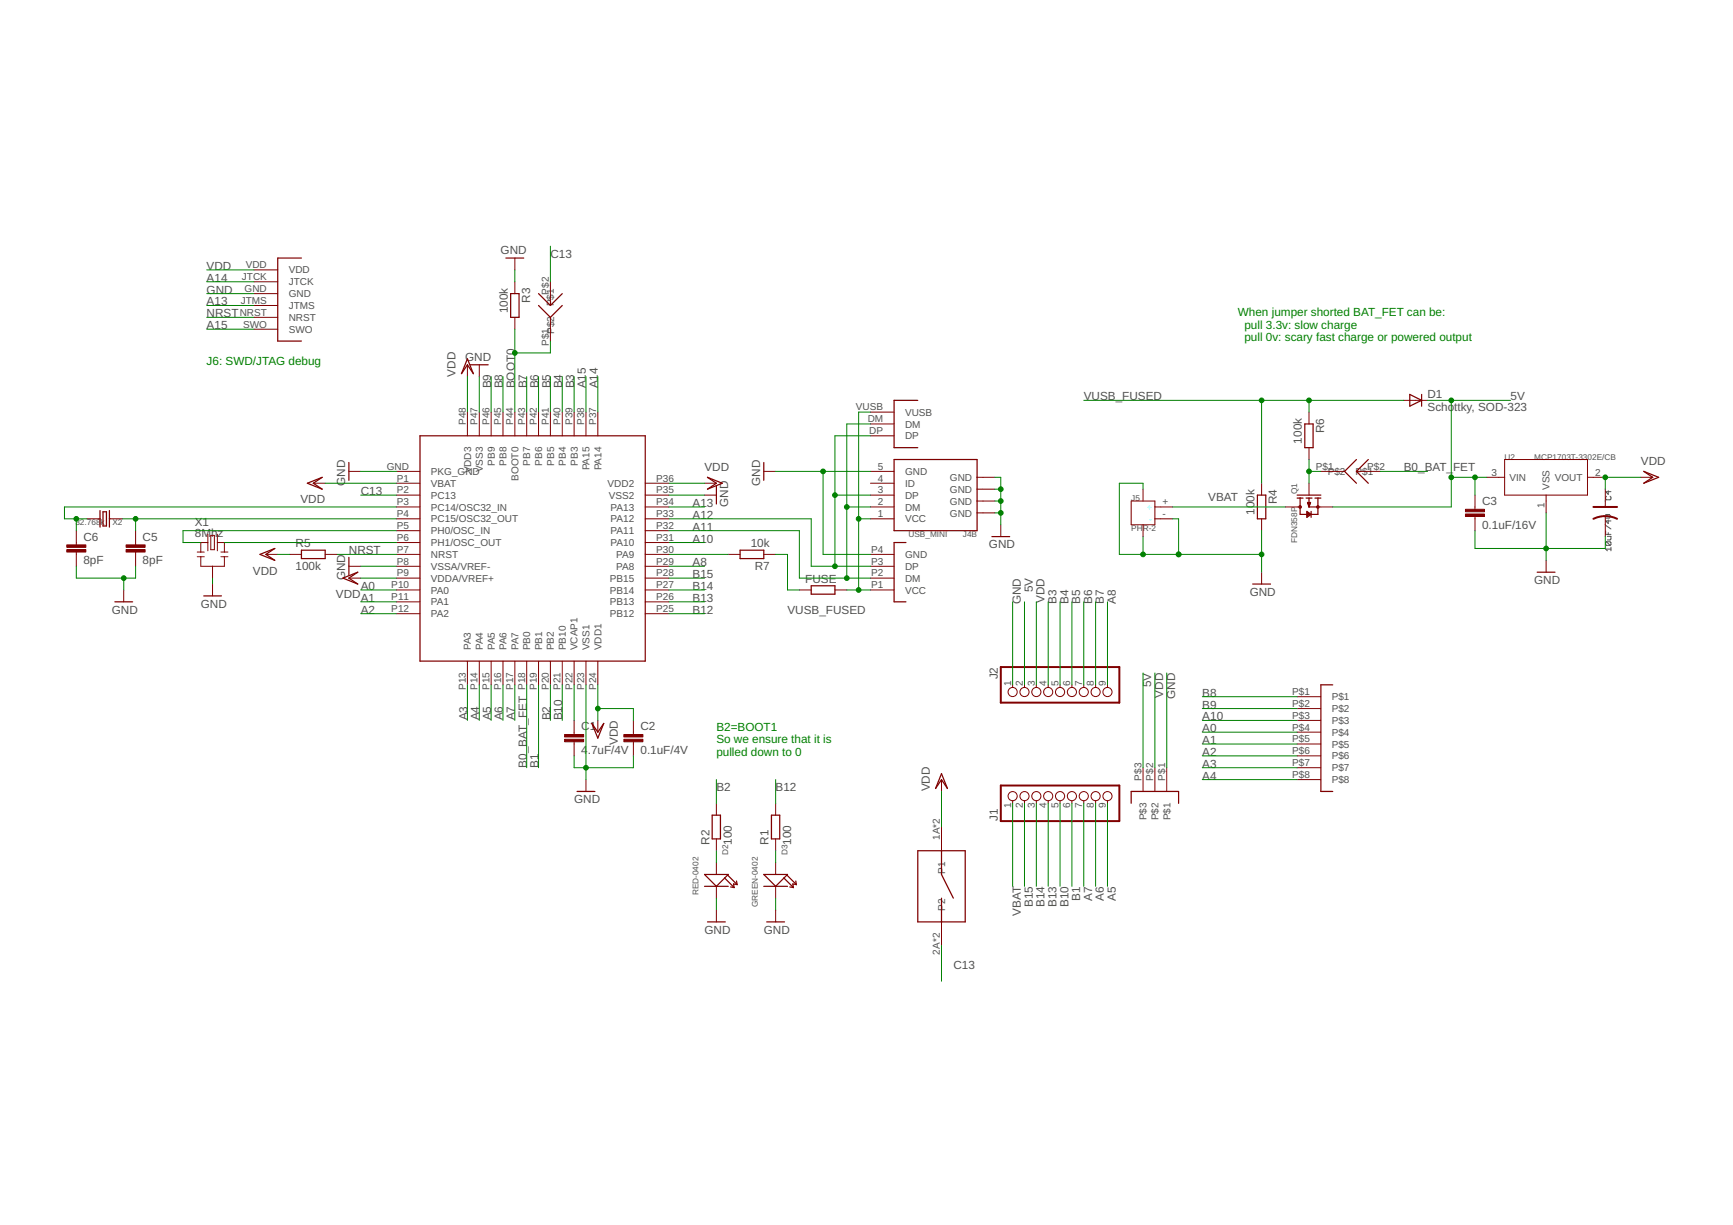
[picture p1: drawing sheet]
<svg xmlns="http://www.w3.org/2000/svg" width="297mm" height="210mm" viewBox="0 0 297 210" stroke-linecap="round" stroke-linejoin="round" font-family="sans-serif">
<g fill="none" stroke="#505050" stroke-width=".17">
<path d="M275.2 91v.6h.9M275.2 90l.9 .6M275.2 88.2h.6l.3 .3-.3 .3h-.6M275.4 85l-.2 .2v.3l.2 .1h.6l.1-.1v-.3l-.1-.2M275.4 92.8h.6l.1 .2v.3l-.1 .2M275.4 92.8l-.2 .2v.3l.2 .2h.6M275.4 92.8l.6 .7M275.5 91.9h.6v.5l-.1 .1h-.5M275.7 84.1v.6l-.5-.5h.9M275.7 89.1v.6l-.5-.4h.9M275.7 91.3v.3M276.1 94.1h-.9l.3 .3"/>
<path d="M276.1 93.8v.6"/>
</g>
<g fill="none" stroke="#800000" stroke-width=".17">
<path d="M43.5 48.3h4.1M43.5 50.3h4.1M43.5 52.3h4.1M43.5 54.4h4.1M43.5 46.2h4.1M43.5 56.4h4.1M88.2 44.2v2M88.2 48.3v2M88.2 54.4v2M94.3 48.3v4M94.3 54.4v4M80.1 62.5v2"/>
<path d="M80.1 70.6v4.1M82.1 62.5v2M82.1 70.6v4.1M84.2 70.6v4.1M86.2 70.6v4.1M88.2 70.6v4.1M90.3 70.6v4.1M92.3 70.6v4.1M94.3 70.6v4.1M96.4 70.6v4.1M98.4 70.6v4.1M100.4 70.6v4.1"/>
<path d="M102.5 70.6v4.1M149.2 72.6h4M149.2 74.7h4M149.2 70.6h4M224.4 70.6v2M224.4 76.7v2M240.6 68.6h4.1M257.9 78.7h14.2v6.1h-14.2zM13.1 90.9v2.5M13.1 94.6v2.4M14.9 88.9h2.2M18.8 88.9h2.2"/>
<path d="M23.2 90.9v2.5M23.2 94.6v2.4M33.8 94.6h1.2M33.8 95.4h1.2M34.4 95.4v1.6h4.1v-1.6M35.6 93h-1.2v1.6M35.6 91.5v2.9M36.1 91.7h.6v2.5h-.6zM36.4 97v2.1M37.3 93h1.2v1.6M37.3 91.5v2.9M37.9 94.6h1.2"/>
<path d="M37.9 95.4h1.2M45.6 95h2M49.6 95h2.1M53.7 82.8h2M55.7 95h2.1M59.8 97h2M59.8 99.1h2M59.8 80.8h2M67.9 82.8h4.1M67.9 84.8h4.1M67.9 86.9h4.1M67.9 88.9h4.1"/>
<path d="M67.9 90.9h4.1M67.9 93h4.1M67.9 95h4.1M67.9 97h4.1M67.9 99.1h4.1M67.9 80.8h4.1M110.6 82.8h4.1M110.6 84.8h4.1M110.6 86.9h4.1M110.6 88.9h4.1M110.6 90.9h4.1M110.6 93h4.1"/>
<path d="M110.6 95h4.1M110.6 97h4.1M110.6 99.1h4.1M120.8 82.8h2M120.8 84.8h2M124.8 95h2.1M130.9 95h2M130.9 80.8h2M149.2 82.8h4M149.2 84.8h4M149.2 86.9h4M149.2 88.9h4"/>
<path d="M149.2 95h4M149.2 97h4M149.2 99.1h4M149.2 80.8h4M167.5 81.8h3M167.5 85.9h3M167.5 87.9h3M167.5 83.8h3M171.5 89.9v2M193.9 85.9h4.1v4h-4.1zM195.9 83.8v2.1M195.9 89.9v2"/>
<path d="M198 86.9h3M198 88.9h3M216.2 82.8v2M216.2 88.9v2M216.2 98v2.1M220.3 86.9h2.5M224.4 82.8v2M224.4 86.6v.3M225.9 86.9h2.5M226.4 80.8h4.1M232.5 80.8h4.1M252.8 84.8v2.5"/>
<path d="M252.8 88.5v2.4M254.8 81.8h3.1M265 84.8v3.1M265 96v2M272.1 81.8h3M275.1 83.8v3.1M275.1 88.4v3.5M281.2 81.8h2.1M21.2 101.1v2M36.4 100.1v2M67.9 101.1h4.1M67.9 103.1h4.1"/>
<path d="M67.9 105.2h4.1M80.1 113.3v4M82.1 113.3v4M84.2 113.3v4M86.2 113.3v4M88.2 113.3v4M90.3 113.3v4M92.3 113.3v4M94.3 113.3v4M96.4 113.3v4M98.4 113.3v4M100.4 113.3v4"/>
<path d="M102.5 113.3v4M110.6 101.1h4.1M110.6 103.1h4.1M110.6 105.2h4.1M137 101.1h2M143.1 101.1h2M149.2 101.1h4M173.6 117.3v.5M175.6 117.3v.5M177.6 117.3v.5M179.7 117.3v.5M181.7 117.3v.5"/>
<path d="M183.7 117.3v.5M185.8 117.3v.5M187.8 117.3v.5M189.8 117.3v.5M222.3 119.4h4.1M98.4 123.4v2.5M98.4 127.1v2.4M100.4 133.6v2M102.5 123.4v2.1M108.6 123.4v2.5M108.6 127.1v2.4M122.8 137.6v2.1"/>
<path d="M132.9 137.6v2.1M161.4 133.6v2M173.6 137.2v.4M175.6 137.2v.4M177.6 137.2v.4M179.7 137.2v.4M181.7 137.2v.4M183.7 137.2v.4M185.8 137.2v.4M187.8 137.2v.4M189.8 137.2v.4M195.9 131.6v4"/>
<path d="M198 131.6v4M200 131.6v4M222.3 121.4h4.1M222.3 123.4h4.1M222.3 125.5h4.1M222.3 127.5h4.1M222.3 129.5h4.1M222.3 131.6h4.1M222.3 133.6h4.1M122.8 143.7v2.1M122.8 147.8v2M122.8 151.9v2"/>
<path d="M122.8 155.9v2.1M132.9 143.7v2.1M132.9 147.8v2M132.9 151.9v2M132.9 155.9v2.1M161.4 141.7v4.1M161.4 158v4"/>
<circle cx="173.6" cy="118.6" r=".78"/>
<circle cx="175.6" cy="118.6" r=".78"/>
<circle cx="177.6" cy="118.6" r=".78"/>
<circle cx="179.7" cy="118.6" r=".78"/>
<circle cx="181.7" cy="118.6" r=".78"/>
<circle cx="183.7" cy="118.6" r=".78"/>
<circle cx="185.8" cy="118.6" r=".78"/>
<circle cx="187.8" cy="118.6" r=".78"/>
<circle cx="189.8" cy="118.6" r=".78"/>
<circle cx="173.6" cy="136.4" r=".78"/>
<circle cx="175.6" cy="136.4" r=".78"/>
<circle cx="177.6" cy="136.4" r=".78"/>
<circle cx="179.7" cy="136.4" r=".78"/>
<circle cx="181.7" cy="136.4" r=".78"/>
<circle cx="183.7" cy="136.4" r=".78"/>
<circle cx="185.8" cy="136.4" r=".78"/>
<circle cx="187.8" cy="136.4" r=".78"/>
<circle cx="189.8" cy="136.4" r=".78"/>
</g>
<g fill="none" stroke="#800000" stroke-width=".21">
<path d="M51.7 44.2h-4.1v14.2h4.1M86.7 44.2h3.1M87.5 50.3h1.5v4.1h-1.5zM92.3 52.3l2 2.1 2.1-2.1M92.3 50.3l2 2 2.1-2M59.8 79.2v3.1M72 74.7h38.6v38.6h-38.6zM80.1 61.5l1 2.5-1-1.5-1 1.5zM80.6 62.5h3.1M130.9 79.2v3.1M153.2 78.7h14.3v12.2h-14.3zM157.3 68.6h-4.1v8.1h4.1"/>
<path d="M223.6 72.6h1.5v4.1h-1.5zM232.5 78.7l-2 2.1 2 2M234.5 78.7l-2 2.1 2 2M241.6 67.6l2.1 1-2.1 1zM243.7 67.6v2M17.1 87.5v2.8M17.7 87.7h.5v2.4h-.5zM18.8 87.5v2.8M44.6 95l2.5-1-1.5 1 1.5 1zM51.7 94.3h4v1.4h-4zM52.7 82.8l2.5-1-1.5 1 1.5 1zM58.8 99.1l2.5-1.1-1.5 1.1 1.5 1z"/>
<path d="M59.8 95.5v3.1M121.3 81.8l2.5 1-2.5 1 1.5-1zM122.8 83.3v3.1M126.9 94.3h4v1.4h-4zM155.3 93h-2.1v10.1h2.1M170 91.9h3.1M215.5 84.8h1.5v4.1h-1.5zM222.3 85.3h1.1M222.3 84.8h4.1M222.8 85.3v2.8h3.1v-2.8M223.9 85.3h1M224 87.6l.7 .5-.7 .5z"/>
<path d="M224 87.9l.4 .2M224.1 86.1l.3 .8M224.1 86.1h.5M224.1 86.1l.3 .5M224.1 86.1l.4 .4M224.1 87.9l.3 .2M224.4 85.3v1.3M224.4 86.9h1.5M224.4 88.1l-.4 .3M224.4 88.1l-.3 .3M224.6 86.1l-.2 .8M224.6 86.1l-.2 .5"/>
<path d="M224.7 87.6v1M225.4 85.3h1M263.5 98h3M281.7 80.8l2.6 1-2.6 1 1.6-1zM19.7 103.1h3M34.9 102.1h3.1M139 100.4h4.1v1.4h-4.1zM214.7 100.1h3.1M228.4 117.3h-2v18.3h2M98.9 135.6h3.1M101.5 124l1 1.5 1-1.5-1 2.5zM122.1 139.7h1.4v4h-1.4z"/>
<path d="M132.2 139.7h1.4v4h-1.4zM161.4 132.6l1 2.5-1-1.5-1 1.5zM193.9 137.6v-2h8.1v2M120.8 149.8h4l-2 2.1zM120.8 151.9h4M121.3 158h3M124.2 150.5l1.6 1.6M124.7 149.9l1.6 1.7M125.2 152l.6 .1M126.2 151l.1 .6M126.3 151.6l-.6-.1 .1 .6M130.9 149.8h4.1l-2.1 2.1z"/>
<path d="M130.9 151.9h4.1M131.4 158h3.1M134.4 150.5l1.6 1.6M134.9 149.9l1.6 1.7M135.4 152l.6 .1M136.4 151l.1 .6M136.5 151.6l-.6-.1 .1 .6M157.3 145.8h8.1v12.2h-8.1zM161.4 145.8v4l2 4.1M161.4 153.9v4.1"/>
<circle cx="222.8" cy="86.9" r=".21"/>
<circle cx="225.9" cy="86.9" r=".21"/>
</g>
<g fill="#800000" stroke="#800000" stroke-width=".17">
<path d="M96.8 126.7h3.2v.4h-3.2z"/>
<path d="M96.8 125.9h3.2v.4h-3.2z"/>
<path d="M106.9 126.7h3.3v.4h-3.3z"/>
<path d="M106.9 125.9h3.3v.4h-3.3z"/>
<path d="M251.2 88.1h3.2v.4h-3.2z"/>
<path d="M251.2 87.3h3.2v.4h-3.2z"/>
<path d="M21.6 94.2h3.3v.4h-3.3z"/>
<path d="M21.6 93.4h3.3v.4h-3.3z"/>
<path d="M11.5 94.2h3.2v.4h-3.2z"/>
<path d="M11.5 93.4h3.2v.4h-3.2z"/>
</g>
<path d="M273.1 88.9a4.6 4.6 0 0 1 4.1 0M273.1 86.9h4.1M171.5 114.3h20.4v6.1h-20.4zM171.5 134.6h20.4v6.1h-20.4z" fill="none" stroke="#800000" stroke-width=".34"/>
<g fill="none" stroke="#008000" stroke-width=".17">
<path d="M35.4 50.3h8.1M35.4 46.2h8.1M35.4 48.3h8.1M35.4 56.4h8.1M35.4 52.3h8.1M35.4 54.4h8.1M88.2 46.2v2.1M88.2 56.4v14.2M94.3 42.2v6.1M94.3 58.4v2.1h-6.1M80.1 64.5v6.1M82.1 64.5v6.1"/>
<path d="M84.2 64.5v6.1M86.2 64.5v6.1M90.3 64.5v6.1M92.3 64.5v6.1M94.3 64.5v6.1M96.4 64.5v6.1M98.4 64.5v6.1M100.4 64.5v6.1M102.5 64.5v6.1M149.2 72.6h-4.1v26.5M149.2 74.7h-6.1v22.3M149.2 70.6h-2v30.5"/>
<path d="M185.8 68.6h54.8M216.2 68.6v14.2M224.4 68.6v2M224.4 78.7v4.1M244.7 68.6h14.2M248.8 68.6v18.3h-20.4M13.1 97v2.1h10.1v-2.1M13.1 88.9v2M21 88.9h46.9M21.2 99.1v2M23.2 88.9v2M36.4 99.1v1"/>
<path d="M38.5 93h29.4M47.6 95h2M55.7 82.8h12.2M57.8 95h10.1M61.8 99.1h6.1M61.8 97h6.1M61.8 84.8h6.1M61.8 80.8h6.1M67.9 90.9h-36.5v2.1h3M67.9 86.9h-56.9v2h3.9M114.7 99.1h6.1M114.7 90.9h22.3v8.2h12.2"/>
<path d="M114.7 86.9h6.1M114.7 88.9h24.3v8.1h10.2M114.7 97h6.1M114.7 84.8h6.1M114.7 95h10.1M114.7 82.8h6.1M114.7 93h6.1M132.9 95h2.1v6.1h2M132.9 80.8h16.3M141.1 80.8v14.2h8.1M143.1 84.8h6.1M145.1 86.9h4.1"/>
<path d="M147.2 88.9h2M170.5 81.8h1v8.1M170.5 83.8h1M170.5 85.9h1M170.5 87.9h1M195.9 83.8v-1h-4v12.2h24.3M195.9 91.9v3.1M201 86.9h19.3M201 88.9h1v6.1M216.2 90.9v7.1M224.4 80.8h2M236.6 80.8h8.1"/>
<path d="M248.8 81.8h6M252.8 90.9v3.1h22.3v-2.1M252.8 81.8v3M265 87.9v8.1M281.2 81.8h-6.1v2M61.8 101.1h6.1M61.8 103.1h6.1M61.8 105.2h6.1M80.1 117.3v6.1M82.1 117.3v6.1M84.2 117.3v6.1M86.2 117.3v6.1"/>
<path d="M88.2 117.3v6.1M90.3 117.3v14.3M92.3 117.3v14.3M94.3 117.3v6.1M96.4 117.3v6.1M98.4 117.3v6.1M100.4 117.3v16.3M102.5 117.3v6.1M114.7 101.1h6.1M114.7 103.1h6.1M114.7 105.2h6.1M145.1 101.1h4.1"/>
<path d="M173.6 103.1v14.2M175.6 103.1v14.2M177.6 103.1v14.2M179.7 103.1v14.2M181.7 103.1v14.2M183.7 103.1v14.2M185.8 103.1v14.2M187.8 103.1v14.2M189.8 103.1v14.2M195.9 115.3v16.3M198 115.3v16.3M200 115.3v16.3"/>
<path d="M206.1 119.4h16.2M98.4 129.5v2.1h10.2v-2.1M102.5 121.4h6.1v2M122.8 133.6v4M132.9 133.6v4M161.4 135.6v6.1M173.6 137.6v14.3M175.6 137.6v14.3M177.6 137.6v14.3M179.7 137.6v14.3M181.7 137.6v14.3M183.7 137.6v14.3"/>
<path d="M185.8 137.6v14.3M187.8 137.6v14.3M189.8 137.6v14.3M206.1 131.6h16.2M206.1 121.4h16.2M206.1 129.5h16.2M206.1 125.5h16.2M206.1 127.5h16.2M206.1 133.6h16.2M206.1 123.4h16.2M122.8 145.8v2M122.8 153.9v2"/>
<path d="M132.9 145.8v2M132.9 153.9v2M161.4 162v6.1"/>
</g>
<g fill="#008000" stroke="#008000" stroke-width=".17">
<circle cx="145.1" cy="99.1" r=".4"/>
<circle cx="145.1" cy="86.9" r=".4"/>
<circle cx="143.1" cy="97" r=".4"/>
<circle cx="143.1" cy="84.8" r=".4"/>
<circle cx="147.2" cy="101.1" r=".4"/>
<circle cx="147.2" cy="88.9" r=".4"/>
<circle cx="141.1" cy="80.8" r=".4"/>
<circle cx="100.4" cy="131.6" r=".4"/>
<circle cx="265" cy="94" r=".4"/>
<circle cx="171.5" cy="83.8" r=".4"/>
<circle cx="171.5" cy="85.9" r=".4"/>
<circle cx="171.5" cy="87.9" r=".4"/>
<circle cx="216.2" cy="95" r=".4"/>
<circle cx="202" cy="95" r=".4"/>
<circle cx="195.9" cy="95" r=".4"/>
<circle cx="21.2" cy="99.1" r=".4"/>
<circle cx="102.5" cy="121.4" r=".4"/>
<circle cx="275.1" cy="81.8" r=".4"/>
<circle cx="88.2" cy="60.5" r=".4"/>
<circle cx="23.2" cy="88.9" r=".4"/>
<circle cx="13.1" cy="88.9" r=".4"/>
<circle cx="252.8" cy="81.8" r=".4"/>
<circle cx="248.8" cy="81.8" r=".4"/>
<circle cx="248.8" cy="68.6" r=".4"/>
<circle cx="224.4" cy="80.8" r=".4"/>
<circle cx="224.4" cy="68.6" r=".4"/>
<circle cx="216.2" cy="68.6" r=".4"/>
</g>
<g font-size="2" fill="#505050">
<text x="35.4" y="46.2">VDD</text>
<text x="85.8" y="43.6">GND</text>
<text x="94.3" y="44.2">C13</text>
<text x="35.4" y="50.3">GND</text>
<text x="35.4" y="48.3">A14</text>
<text x="35.4" y="52.3">A13</text>
<text x="87" y="53.7" transform="rotate(-90 87 53.7)">100k</text>
<text x="90.9" y="51.9" transform="rotate(-90 90.9 51.9)">R3</text>
<text x="35.4" y="56.4">A15</text>
<text x="35.4" y="54.4">NRST</text>
<text x="78.1" y="64.5" transform="rotate(-90 78.1 64.5)">VDD</text>
<text x="79.7" y="61.9">GND</text>
<text x="84.2" y="66.6" transform="rotate(-90 84.2 66.6)">B9</text>
<text x="86.2" y="66.6" transform="rotate(-90 86.2 66.6)">B8</text>
<text x="88.2" y="66.6" transform="rotate(-90 88.2 66.6)">BOOT0</text>
<text x="90.3" y="66.6" transform="rotate(-90 90.3 66.6)">B7</text>
<text x="92.3" y="66.6" transform="rotate(-90 92.3 66.6)">B6</text>
<text x="94.3" y="66.6" transform="rotate(-90 94.3 66.6)">B5</text>
<text x="96.4" y="66.6" transform="rotate(-90 96.4 66.6)">B4</text>
<text x="98.4" y="66.6" transform="rotate(-90 98.4 66.6)">B3</text>
<text x="100.4" y="66.6" transform="rotate(-90 100.4 66.6)">A15</text>
<text x="102.5" y="66.6" transform="rotate(-90 102.5 66.6)">A14</text>
<text x="185.8" y="68.6">VUSB_FUSED</text>
<text x="244.7" y="70.4">Scho</text>
<text x="244.7" y="68.2">D1</text>
<text x="249.3" y="70.4">ttky, SOD-323</text>
<text x="258.9" y="68.6">5V</text>
<text x="223.1" y="76" transform="rotate(-90 223.1 76)">100k</text>
<text x="227" y="74.2" transform="rotate(-90 227 74.2)">R6</text>
<text x="59.2" y="83.2" transform="rotate(-90 59.2 83.2)">GND</text>
<text x="120.8" y="80.8">VDD</text>
<text x="130.3" y="83.2" transform="rotate(-90 130.3 83.2)">GND</text>
<text x="240.6" y="80.8">B0_BAT_</text>
<text x="249.1" y="80.8">FET</text>
<text x="281.2" y="79.8">VDD</text>
<text x="51.5" y="86.3">VDD</text>
<text x="61.8" y="84.8">C13</text>
<text x="118.7" y="88.9">A12</text>
<text x="118.7" y="86.9">A13</text>
<text x="124.8" y="86.9" transform="rotate(-90 124.8 86.9)">GND</text>
<text x="207.1" y="85.9">VBAT</text>
<text x="215" y="88.2" transform="rotate(-90 215 88.2)">100k</text>
<text x="218.9" y="86.4" transform="rotate(-90 218.9 86.4)">R4</text>
<text x="254" y="86.6">C3</text>
<text x="14.3" y="92.7">C6</text>
<text x="24.5" y="92.7">C5</text>
<text x="33.4" y="91.9">8M</text>
<text x="33.4" y="90.1">X1</text>
<text x="36.2" y="91.9">h</text>
<text x="37.3" y="91.9">z</text>
<text x="50.7" y="93.8">R5</text>
<text x="59.8" y="95">NRST</text>
<text x="118.7" y="90.9">A11</text>
<text x="118.7" y="93">A10</text>
<text x="128.7" y="93.8">10k</text>
<text x="169.5" y="94">GND</text>
<text x="254" y="90.6">0.1uF/16V</text>
<text x="14.3" y="96.7">8pF</text>
<text x="24.5" y="96.7">8pF</text>
<text x="43.4" y="98.4">VDD</text>
<text x="50.7" y="97.6">100k</text>
<text x="59.2" y="99.5" transform="rotate(-90 59.2 99.5)">GND</text>
<text x="61.8" y="101.1">A0</text>
<text x="118.7" y="97">A8</text>
<text x="118.7" y="101.1">B14</text>
<text x="118.7" y="99.1">B15</text>
<text x="129.4" y="97.6">R7</text>
<text x="138" y="99.9">FUSE</text>
<text x="177" y="101.5" transform="rotate(-90 177 101.5)">5V</text>
<text x="263" y="100.1">GND</text>
<text x="19.2" y="105.2">GND</text>
<text x="34.4" y="104.1">GND</text>
<text x="57.6" y="102.5">VDD</text>
<text x="61.8" y="105.2">A2</text>
<text x="61.8" y="103.1">A1</text>
<text x="118.7" y="103.1">B13</text>
<text x="118.7" y="105.2">B12</text>
<text x="135" y="105.2">VUSB_FUSED</text>
<text x="175" y="103.5" transform="rotate(-90 175 103.5)">GND</text>
<text x="179.1" y="103.3" transform="rotate(-90 179.1 103.3)">VDD</text>
<text x="181.1" y="103.5" transform="rotate(-90 181.1 103.5)">B3</text>
<text x="183.1" y="103.5" transform="rotate(-90 183.1 103.5)">B4</text>
<text x="185.1" y="103.5" transform="rotate(-90 185.1 103.5)">B5</text>
<text x="187.2" y="103.5" transform="rotate(-90 187.2 103.5)">B6</text>
<text x="189.2" y="103.5" transform="rotate(-90 189.2 103.5)">B7</text>
<text x="191.2" y="103.5" transform="rotate(-90 191.2 103.5)">A8</text>
<text x="214.2" y="102.1">GND</text>
<text x="171" y="116.4" transform="rotate(-90 171 116.4)">J2</text>
<text x="197.3" y="117.8" transform="rotate(-90 197.3 117.8)">5V</text>
<text x="199.4" y="119.6" transform="rotate(-90 199.4 119.6)">VDD</text>
<text x="201.4" y="119.8" transform="rotate(-90 201.4 119.8)">GND</text>
<text x="206.1" y="119.4">B8</text>
<text x="80.1" y="123.4" transform="rotate(-90 80.1 123.4)">A3</text>
<text x="82.2" y="123.4" transform="rotate(-90 82.2 123.4)">A4</text>
<text x="84.2" y="123.4" transform="rotate(-90 84.2 123.4)">A5</text>
<text x="86.2" y="123.4" transform="rotate(-90 86.2 123.4)">A6</text>
<text x="88.2" y="123.4" transform="rotate(-90 88.2 123.4)">A7</text>
<text x="94.3" y="123.4" transform="rotate(-90 94.3 123.4)">B2</text>
<text x="96.4" y="123.4" transform="rotate(-90 96.4 123.4)">B10</text>
<text x="99.6" y="125.2">C1</text>
<text x="109.8" y="125.2">C2</text>
<text x="206.1" y="125.5">A0</text>
<text x="206.1" y="123.4">A10</text>
<text x="206.1" y="121.4">B9</text>
<text x="90.3" y="131.6" transform="rotate(-90 90.3 131.6)">B0_BAT_FET</text>
<text x="92.3" y="131.6" transform="rotate(-90 92.3 131.6)">B1</text>
<text x="99.6" y="129.2">4</text>
<text x="100.7" y="129.2">.7uF/4V</text>
<text x="105.9" y="127.7" transform="rotate(-90 105.9 127.7)">VDD</text>
<text x="109.8" y="129.2">0.1uF/4V</text>
<text x="206.1" y="129.5">A2</text>
<text x="206.1" y="131.6">A3</text>
<text x="206.1" y="127.5">A1</text>
<text x="98.4" y="137.7">GND</text>
<text x="122.8" y="135.6">B2</text>
<text x="132.9" y="135.6">B12</text>
<text x="159.4" y="135.6" transform="rotate(-90 159.4 135.6)">VDD</text>
<text x="206.1" y="133.6">A4</text>
<text x="171" y="140.7" transform="rotate(-90 171 140.7)">J1</text>
<text x="121.6" y="144.8" transform="rotate(-90 121.6 144.8)">R2</text>
<text x="125.4" y="144.8" transform="rotate(-90 125.4 144.8)">100</text>
<text x="131.7" y="144.8" transform="rotate(-90 131.7 144.8)">R1</text>
<text x="135.6" y="144.8" transform="rotate(-90 135.6 144.8)">100</text>
<text x="177" y="155.4" transform="rotate(-90 177 155.4)">B15</text>
<text x="179.1" y="155.4" transform="rotate(-90 179.1 155.4)">B14</text>
<text x="181.1" y="155.4" transform="rotate(-90 181.1 155.4)">B13</text>
<text x="183.1" y="155.4" transform="rotate(-90 183.1 155.4)">B10</text>
<text x="185.1" y="154.3" transform="rotate(-90 185.1 154.3)">B1</text>
<text x="187.2" y="154.3" transform="rotate(-90 187.2 154.3)">A7</text>
<text x="189.2" y="154.3" transform="rotate(-90 189.2 154.3)">A6</text>
<text x="191.2" y="154.3" transform="rotate(-90 191.2 154.3)">A5</text>
<text x="120.8" y="160">GND</text>
<text x="130.9" y="160">GND</text>
<text x="175" y="157" transform="rotate(-90 175 157)">VBAT</text>
<text x="163.4" y="166.1">C13</text>
</g>
<g font-size="2" fill="#008000">
<text x="212.2" y="54.2">When jumper shorted BAT_FET can be:</text>
<text x="213.3" y="56.3">pull 3.3v: slow charge</text>
<text x="213.3" y="58.4">pull 0v: scary fast charge or powered output</text>
<text x="35.4" y="62.5">J6: SWD/JTAG debug</text>
<text x="122.8" y="125.3">B2=BOOT1</text>
<text x="122.8" y="127.4">So we ensure that it is</text>
<text x="122.8" y="129.5">pulled down to 0</text>
</g>
<g font-size="1.7" fill="#505050">
<text x="41.5" y="48">JTCK</text>
<text x="42.1" y="46">VDD</text>
<text x="49.5" y="46.9">VDD</text>
<text x="41.3" y="52.1">JTMS</text>
<text x="41.9" y="50">GND</text>
<text x="49.5" y="48.9">JTCK</text>
<text x="49.5" y="50.9">GND</text>
<text x="49.5" y="53">JTMS</text>
<text x="94.1" y="50.5" transform="rotate(-90 94.1 50.5)">P$2</text>
<text x="94.9" y="52.5" transform="rotate(-90 94.9 52.5)">P$1</text>
<text x="41.1" y="54.1">NRST</text>
<text x="41.7" y="56.1">SWO</text>
<text x="49.5" y="55">NRST</text>
<text x="49.5" y="57">SWO</text>
<text x="94.1" y="59.3" transform="rotate(-90 94.1 59.3)">P$1</text>
<text x="95" y="57.3" transform="rotate(-90 95 57.3)">P$2</text>
<text x="146.7" y="70.3">VUSB</text>
<text x="155.1" y="71.2">VUSB</text>
<text x="79.8" y="72.8" transform="rotate(-90 79.8 72.8)">P48</text>
<text x="81.9" y="72.8" transform="rotate(-90 81.9 72.8)">P47</text>
<text x="83.9" y="72.8" transform="rotate(-90 83.9 72.8)">P46</text>
<text x="85.9" y="72.8" transform="rotate(-90 85.9 72.8)">P45</text>
<text x="88" y="72.8" transform="rotate(-90 88 72.8)">P44</text>
<text x="90" y="72.8" transform="rotate(-90 90 72.8)">P43</text>
<text x="92" y="72.8" transform="rotate(-90 92 72.8)">P42</text>
<text x="94.1" y="72.8" transform="rotate(-90 94.1 72.8)">P41</text>
<text x="96.1" y="72.8" transform="rotate(-90 96.1 72.8)">P40</text>
<text x="98.1" y="72.8" transform="rotate(-90 98.1 72.8)">P39</text>
<text x="100.2" y="72.8" transform="rotate(-90 100.2 72.8)">P38</text>
<text x="102.2" y="72.8" transform="rotate(-90 102.2 72.8)">P37</text>
<text x="148.7" y="72.4">DM</text>
<text x="149" y="74.4">DP</text>
<text x="155.1" y="73.3">DM</text>
<text x="155.1" y="75.3">DP</text>
<text x="66.3" y="80.5">GND</text>
<text x="68" y="82.5">P1</text>
<text x="73.9" y="83.4">VBAT</text>
<text x="73.9" y="81.4">PKG_GND</text>
<text x="80.7" y="81.1" transform="rotate(-90 80.7 81.1)">VDD3</text>
<text x="82.8" y="80.9" transform="rotate(-90 82.8 80.9)">VSS3</text>
<text x="84.8" y="79.8" transform="rotate(-90 84.8 79.8)">PB9</text>
<text x="86.8" y="79.8" transform="rotate(-90 86.8 79.8)">PB8</text>
<text x="88.9" y="82.4" transform="rotate(-90 88.9 82.4)">BOOT0</text>
<text x="90.9" y="79.8" transform="rotate(-90 90.9 79.8)">PB7</text>
<text x="92.9" y="79.8" transform="rotate(-90 92.9 79.8)">PB6</text>
<text x="95" y="79.8" transform="rotate(-90 95 79.8)">PB5</text>
<text x="97" y="79.8" transform="rotate(-90 97 79.8)">PB4</text>
<text x="99" y="79.8" transform="rotate(-90 99 79.8)">PB3</text>
<text x="101.1" y="80.6" transform="rotate(-90 101.1 80.6)">PA15</text>
<text x="103.1" y="80.6" transform="rotate(-90 103.1 80.6)">PA14</text>
<text x="104.2" y="83.4">VDD2</text>
<text x="112.5" y="82.5">P36</text>
<text x="150.4" y="80.5">5</text>
<text x="150.4" y="82.5">4</text>
<text x="155.1" y="81.4">GND</text>
<text x="155.1" y="83.4">ID</text>
<text x="162.8" y="82.4">GND</text>
<text x="225.5" y="80.5">P$1</text>
<text x="227.6" y="81.4">P$2</text>
<text x="232.3" y="81.4">P$1</text>
<text x="234.4" y="80.5">P$2</text>
<text x="255.6" y="81.5">3</text>
<text x="258.7" y="82.4">VIN</text>
<text x="265.6" y="84" transform="rotate(-90 265.6 84)">VSS</text>
<text x="266.5" y="82.4">VOUT</text>
<text x="273.4" y="81.5">2</text>
<text x="68" y="84.6">P2</text>
<text x="68" y="86.6">P3</text>
<text x="68" y="88.6">P4</text>
<text x="73.9" y="85.5">PC13</text>
<text x="73.9" y="87.5">PC14/OSC32_IN</text>
<text x="73.9" y="89.5">PC15/OSC32_OUT</text>
<text x="104.3" y="85.5">VSS2</text>
<text x="104.7" y="89.5">PA12</text>
<text x="104.7" y="87.5">PA13</text>
<text x="112.5" y="88.6">P33</text>
<text x="112.5" y="86.6">P34</text>
<text x="112.5" y="84.6">P35</text>
<text x="150.4" y="84.6">3</text>
<text x="150.4" y="86.6">2</text>
<text x="150.4" y="88.6">1</text>
<text x="155.1" y="85.5">DP</text>
<text x="155.1" y="87.5">DM</text>
<text x="155.1" y="89.5">VCC</text>
<text x="162.8" y="88.5">GND</text>
<text x="162.8" y="86.5">GND</text>
<text x="162.8" y="84.4">GND</text>
<text x="199.3" y="86.6">+</text>
<text x="199.3" y="88.6">-</text>
<text x="264.7" y="87.1" transform="rotate(-90 264.7 87.1)">1</text>
<text x="68" y="90.6">P5</text>
<text x="68" y="92.7">P6</text>
<text x="68" y="94.7">P7</text>
<text x="73.9" y="91.5">PH0/OSC_IN</text>
<text x="73.9" y="93.6">PH1/OSC_OUT</text>
<text x="73.9" y="95.6">NRST</text>
<text x="104.7" y="93.6">PA10</text>
<text x="104.7" y="91.6">PA11</text>
<text x="105.6" y="95.6">PA9</text>
<text x="112.5" y="94.7">P30</text>
<text x="112.5" y="92.7">P31</text>
<text x="112.5" y="90.6">P32</text>
<text x="149.3" y="94.7">P4</text>
<text x="155.1" y="95.6">GND</text>
<text x="67.1" y="100.8">P10</text>
<text x="68" y="96.7">P8</text>
<text x="68" y="98.8">P9</text>
<text x="73.9" y="97.6">VSSA/VREF-</text>
<text x="73.9" y="99.7">VDDA/VREF+</text>
<text x="73.9" y="101.7">PA0</text>
<text x="104.5" y="101.7">PB14</text>
<text x="104.5" y="99.7">PB15</text>
<text x="105.6" y="97.6">PA8</text>
<text x="112.5" y="100.8">P27</text>
<text x="112.5" y="98.8">P28</text>
<text x="112.5" y="96.7">P29</text>
<text x="149.3" y="100.8">P1</text>
<text x="149.3" y="98.8">P2</text>
<text x="149.3" y="96.7">P3</text>
<text x="155.1" y="101.7">VCC</text>
<text x="155.1" y="99.7">DM</text>
<text x="155.1" y="97.6">DP</text>
<text x="67.1" y="102.8">P11</text>
<text x="67.1" y="104.9">P12</text>
<text x="73.9" y="103.7">PA1</text>
<text x="73.9" y="105.8">PA2</text>
<text x="104.5" y="105.8">PB12</text>
<text x="104.5" y="103.7">PB13</text>
<text x="112.5" y="104.9">P25</text>
<text x="112.5" y="102.8">P26</text>
<text x="80.7" y="111.4" transform="rotate(-90 80.7 111.4)">PA3</text>
<text x="82.8" y="111.4" transform="rotate(-90 82.8 111.4)">PA4</text>
<text x="84.8" y="111.4" transform="rotate(-90 84.8 111.4)">PA5</text>
<text x="86.8" y="111.4" transform="rotate(-90 86.8 111.4)">PA6</text>
<text x="88.9" y="111.4" transform="rotate(-90 88.9 111.4)">PA7</text>
<text x="90.9" y="111.4" transform="rotate(-90 90.9 111.4)">PB0</text>
<text x="92.9" y="111.4" transform="rotate(-90 92.9 111.4)">PB1</text>
<text x="94.9" y="111.4" transform="rotate(-90 94.9 111.4)">PB2</text>
<text x="97" y="111.4" transform="rotate(-90 97 111.4)">PB10</text>
<text x="99" y="111.4" transform="rotate(-90 99 111.4)">VCAP1</text>
<text x="101" y="111.4" transform="rotate(-90 101 111.4)">VSS1</text>
<text x="103.1" y="111.4" transform="rotate(-90 103.1 111.4)">VDD1</text>
<text x="79.8" y="118.2" transform="rotate(-90 79.8 118.2)">P13</text>
<text x="81.9" y="118.2" transform="rotate(-90 81.9 118.2)">P14</text>
<text x="83.9" y="118.2" transform="rotate(-90 83.9 118.2)">P15</text>
<text x="85.9" y="118.2" transform="rotate(-90 85.9 118.2)">P16</text>
<text x="88" y="118.2" transform="rotate(-90 88 118.2)">P17</text>
<text x="90" y="118.2" transform="rotate(-90 90 118.2)">P18</text>
<text x="92" y="118.2" transform="rotate(-90 92 118.2)">P19</text>
<text x="94.1" y="118.2" transform="rotate(-90 94.1 118.2)">P20</text>
<text x="96.1" y="118.2" transform="rotate(-90 96.1 118.2)">P21</text>
<text x="98.1" y="118.2" transform="rotate(-90 98.1 118.2)">P22</text>
<text x="100.2" y="118.2" transform="rotate(-90 100.2 118.2)">P23</text>
<text x="102.2" y="118.2" transform="rotate(-90 102.2 118.2)">P24</text>
<text x="173.3" y="117.5" transform="rotate(-90 173.3 117.5)">1</text>
<text x="175.3" y="117.5" transform="rotate(-90 175.3 117.5)">2</text>
<text x="177.4" y="117.5" transform="rotate(-90 177.4 117.5)">3</text>
<text x="179.4" y="117.5" transform="rotate(-90 179.4 117.5)">4</text>
<text x="181.4" y="117.5" transform="rotate(-90 181.4 117.5)">5</text>
<text x="183.4" y="117.5" transform="rotate(-90 183.4 117.5)">6</text>
<text x="185.5" y="117.5" transform="rotate(-90 185.5 117.5)">7</text>
<text x="187.5" y="117.5" transform="rotate(-90 187.5 117.5)">8</text>
<text x="189.5" y="117.5" transform="rotate(-90 189.5 117.5)">9</text>
<text x="221.5" y="119.1">P$1</text>
<text x="228.3" y="120">P$1</text>
<text x="221.5" y="121.1">P$2</text>
<text x="221.5" y="123.1">P$3</text>
<text x="221.5" y="125.2">P$4</text>
<text x="228.3" y="122">P$2</text>
<text x="228.3" y="124">P$3</text>
<text x="221.5" y="127.2">P$5</text>
<text x="221.5" y="129.2">P$6</text>
<text x="221.5" y="131.3">P$7</text>
<text x="228.3" y="126.1">P$4</text>
<text x="228.3" y="128.1">P$5</text>
<text x="228.3" y="130.1">P$6</text>
<text x="195.6" y="133.8" transform="rotate(-90 195.6 133.8)">P$3</text>
<text x="197.7" y="133.8" transform="rotate(-90 197.7 133.8)">P$2</text>
<text x="199.7" y="133.8" transform="rotate(-90 199.7 133.8)">P$1</text>
<text x="221.5" y="133.3">P$8</text>
<text x="228.3" y="132.2">P$7</text>
<text x="228.3" y="134.2">P$8</text>
<text x="161.1" y="143.9" transform="rotate(-90 161.1 143.9)">1A*2</text>
<text x="173.3" y="138.4" transform="rotate(-90 173.3 138.4)">1</text>
<text x="175.3" y="138.4" transform="rotate(-90 175.3 138.4)">2</text>
<text x="177.4" y="138.4" transform="rotate(-90 177.4 138.4)">3</text>
<text x="179.4" y="138.4" transform="rotate(-90 179.4 138.4)">4</text>
<text x="181.4" y="138.4" transform="rotate(-90 181.4 138.4)">5</text>
<text x="183.4" y="138.4" transform="rotate(-90 183.4 138.4)">6</text>
<text x="185.5" y="138.4" transform="rotate(-90 185.5 138.4)">7</text>
<text x="187.5" y="138.4" transform="rotate(-90 187.5 138.4)">8</text>
<text x="189.5" y="138.4" transform="rotate(-90 189.5 138.4)">9</text>
<text x="196.5" y="140.5" transform="rotate(-90 196.5 140.5)">P$3</text>
<text x="198.6" y="140.5" transform="rotate(-90 198.6 140.5)">P$2</text>
<text x="200.6" y="140.5" transform="rotate(-90 200.6 140.5)">P$1</text>
<text x="162" y="149.7" transform="rotate(-90 162 149.7)">P1</text>
<text x="162" y="156.1" transform="rotate(-90 162 156.1)">P2</text>
<text x="161.1" y="163.6" transform="rotate(-90 161.1 163.6)">2A*2</text>
</g>
<g font-size="1.4" fill="#505050">
<text x="257.9" y="78.7">U2</text>
<text x="263" y="78.7">MCP1703T-33</text>
<text x="272.1" y="78.7">02E/CB</text>
<text x="12.9" y="89.9">32.768k</text>
<text x="19.3" y="89.9">X2</text>
<text x="193.9" y="85.9">J5</text>
<text x="222.3" y="84.7" transform="rotate(-90 222.3 84.7)">Q1</text>
<text x="155.7" y="92">USB_MINI</text>
<text x="165" y="92">J4B</text>
<text x="193.9" y="90.9">PHR-2</text>
<text x="222.3" y="93.1" transform="rotate(-90 222.3 93.1)">FDN358P</text>
<text x="124.8" y="146.6" transform="rotate(-90 124.8 146.6)">D2</text>
<text x="135" y="146.6" transform="rotate(-90 135 146.6)">D3</text>
<text x="119.7" y="153.4" transform="rotate(-90 119.7 153.4)">RED-0402</text>
<text x="129.9" y="155.5" transform="rotate(-90 129.9 155.5)">GREEN-0402</text>
</g>
<g font-size="1.4" fill="#0ff">
<text x="196.6" y="87.4">+</text>
<text x="197" y="89.4">-</text>
</g>
</svg>
